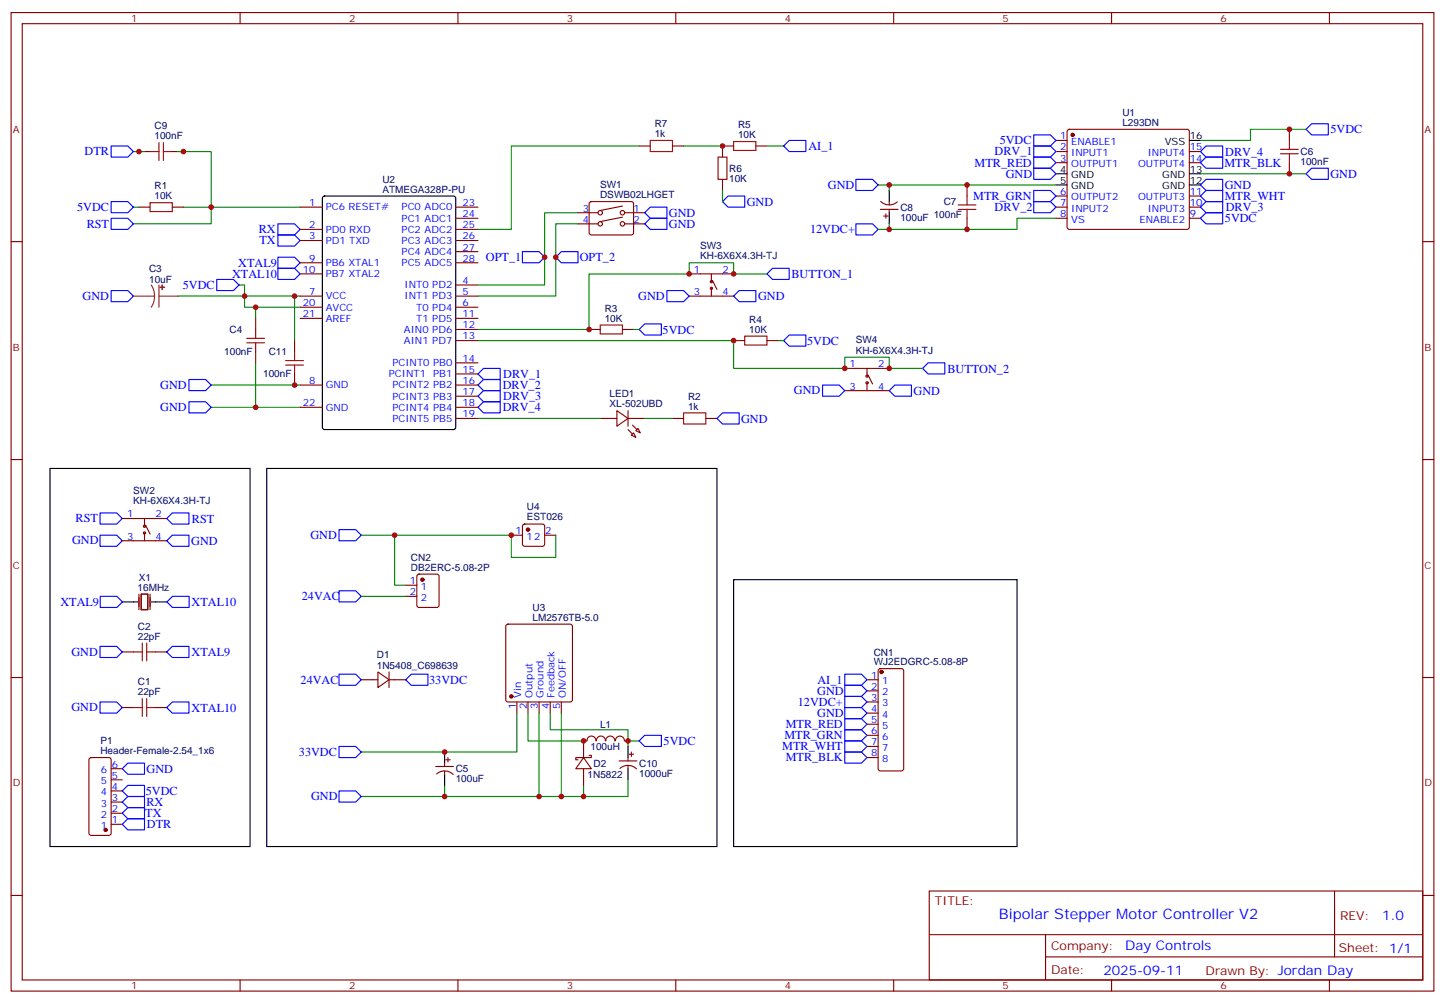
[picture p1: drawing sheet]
<svg xmlns="http://www.w3.org/2000/svg" width="459mm" height="318mm" viewBox="0 0 459 318" stroke-linecap="round" stroke-linejoin="round" font-family="sans-serif">
<g fill="none" stroke="#870000" stroke-width=".35">
<path d="M3.5 4h451.6v310.4h-451.6zM7.1 7.5h444.5v303.4h-444.5zM76.2 4v3.5M145.3 4v3.5M214.5 4v3.5M283.6 4v3.5M352.8 4v3.5M421.9 4v3.5M44.1 48.1h3.5M54.7 48.1h3.5M202.8 46.3h3.6M213.4 46.3h3.6"/>
<path d="M229.3 56.9v3.5M232.8 46.3h-3.5v3.5M239.9 46.3h3.5M306.9 58.7v3.5M335.1 48.1h3.6M335.1 44.6h3.6M335.1 51.6h3.6M338.9 41.2l.5-.2h37.4l.5 .2 .2 .5v30.4l-.3 .5-.4 .2h-37.4l-.5-.3-.2-.4v-30.4zM377.5 48.1h3.5M377.5 51.6h3.5M409.2 41v3.6M409.2 51.6v3.5"/>
<path d="M3.5 76.7h3.6M44.1 65.7h3.5M54.7 65.7h3.5M95.2 65.7h7.1M95.2 72.8h7.1M95.2 76.3h7.1M144.6 65.7h7.1M144.6 72.8h7.1M144.6 76.3h7.1M144.6 69.3h7.1M144.6 79.8h7.1M183.4 71h6.4"/>
<path d="M183.4 67.5h6.4M187.2 64.2l.5-.2h12.7l.5 .2 .2 .5-.1 9.4-.6 .4h-13l-.4-.7v-9.1zM197.6 68.9l-7.1 1.4M197.6 65.4l-7.1 1.4M198.3 71h6.3M198.3 67.5h6.3M279.4 66.4h5.6M279.5 63.9a3.8 3.8 0 0 0 5.3 .1M280.5 68.5h1.4M281.2 67.8v1.5M282.2 64v1M282.2 66.4v1.1"/>
<path d="M306.9 69.3v3.5M335.1 65.7h3.6M335.1 69.3h3.6M335.1 62.2h3.6M377.5 65.7h3.5M377.5 69.3h3.5M377.5 62.2h3.5M451.6 76.7h3.5M95.2 93.9h7.1M95.2 97.5h7.1M95.2 83.4h7.1M95.2 86.9h7.1"/>
<path d="M144.6 90.4h7.1M144.6 93.9h7.1M144.6 97.5h7.1M144.6 83.4h7.1M218.7 93.9h14.1M218.7 86.9h14.1M225.8 86.9v2.5M225.8 91.5v2.4M226.1 89l1.4 2.8M81.1 101v3.5M81.1 111.6v3.5M93.5 108.1v3.5"/>
<path d="M93.5 118.6v3.6M95.2 101h7.1M144.6 101h7.1M144.6 104.5h7.1M144.6 108.1h7.1M144.6 115.1h7.1M144.6 118.6h7.1M187 104.5h3.5M197.6 104.5h3.5M232.8 108.1h3.6M243.4 108.1h3.5M268.1 116.9h14.1"/>
<path d="M275.2 116.9v2.4M275.5 119l1.4 2.8M95.2 122.2h7.1M95.2 129.2h7.1M144.6 132.8h7.1M144.6 122.2h7.1M144.6 125.7h7.1M144.6 129.2h7.1M190.5 132.8h5.3M195.8 130.3l3.5 2.5-3.5 2.4zM199.3 130.3v4.9M199.3 132.8h5.3"/>
<path d="M200.4 138l.7-.7 .7 1.4zM201.8 136.6l.7-.7 .7 1.4zM213.4 132.8h3.6M224 132.8h3.5M268.1 123.9h14.1M275.2 121.5v2.4M3.5 145.8h3.6M451.6 145.8h3.5M38.8 171.6h14.1M38.8 164.5h14.1M45.9 164.5v2.5M45.9 169.1v2.5"/>
<path d="M46.2 166.6l1.4 2.8M162.3 169.8h3.5M166 166.5l.5-.2h5.7l.5 .2 .2 .5v5.6l-.3 .5-.4 .2h-5.7l-.5-.2-.2-.5v-5.6zM172.9 169.8h3.5M44.1 188.5v4.9M44.8 188.5h2.1v4.9h-2.1zM47.6 188.5v4.9M128.8 185.7h3.5M128.8 189.2h3.5M132.5 182.3l.5-.2h5.6l.7 .5v9.4l-.4 .7h-5.9l-.7-.4v-9.5zM160.7 198.2l.5-.2h19.8l.5 .2 .2 .5v23.3l-.3 .5-.4 .2h-19.8l-.5-.2-.2-.5v-23.3zM3.5 214.9h3.6"/>
<path d="M38.8 206.8h3.5M49.4 206.8h3.5M114.7 215.7h5.2M119.9 213.2l3.6 2.5-3.6 2.4zM123.5 215.7h5.3M123.5 213.2v4.9M275.2 215.7h3.5M275.2 219.2h3.5M278.9 212.3l.5-.2h6.7l.7 .5v31.3l-.2 .5-.5 .2h-6.7l-.5-.3-.2-.4v-31.1zM451.6 214.9h3.5M38.8 224.5h3.5M49.4 224.5h3.5"/>
<path d="M164 222.7v3.5M167.6 222.7v3.5M171.1 222.7v3.5M174.6 222.7v3.5M178.2 222.7v3.5M187 239.6h.7v.7h-5v.8h.7M189.1 235a1.41 1.41 0 0 0-1.4-1.5 1.41 1.41 0 0 0-1.4 1.5l-1.1 .1v5.2M189.3 235a1.41 1.41 0 0 1 1.4-1.5 1.41 1.41 0 0 1 1.4 1.5M192.3 235a1.41 1.41 0 0 1 1.4-1.5 1.41 1.41 0 0 1 1.4 1.5M195.3 235a1.41 1.41 0 0 1 1.4-1.5 1.41 1.41 0 0 1 1.4 1.5M198.3 235.1h1M199.7 239.3h1.4"/>
<path d="M200.4 238.6v1.4M275.2 222.7h3.5M275.2 226.2h3.5M275.2 229.8h3.5M275.2 233.3h3.5M275.2 236.8h3.5M28.5 240.6l.4-.3h5.7l.6 .5 .1 23.5-.5 .7h-5.9l-.6-.4-.1-23.5zM35.3 258h3.5M35.3 254.5h3.5M35.3 250.9h3.5M35.3 247.4h3.5M35.3 243.9h3.5"/>
<path d="M138.3 243.2h5.6M138.6 245.6a3.8 3.8 0 0 1 5.2 .1M141.1 242.1v1.1M141.1 244.6v1M141.5 241.1h1.4M142.2 240.3v1.5M185.2 240.3l2.5 3.6h-5zM185.2 243.9v5.3M196.5 241.4h5.6M196.8 243.8a3.8 3.8 0 0 1 5.2 .2M199.3 240.3v1.1M199.3 242.8v1.1"/>
<path d="M275.2 240.3h3.5M35.3 261.5h3.5M3.5 284.1h3.6M294.9 282.7h156.7v28.2h-156.7zM295 296.5h156.4M331.8 296.5v14.1M423.5 282.7l.1 20.9M451.6 284.1h3.5M76.2 310.9v3.5M145.3 310.9v3.5M214.5 310.9v3.5M283.6 310.9v3.5"/>
<path d="M331.8 303.6h119.6M352.8 310.9v3.5M421.9 310.9v3.5"/>
<circle cx="190.5" cy="71" r=".71"/>
<circle cx="190.5" cy="67.5" r=".71"/>
<circle cx="197.6" cy="67.5" r=".71"/>
<circle cx="197.6" cy="71" r=".71"/>
<circle cx="225.8" cy="91.5" r=".35"/>
<circle cx="225.8" cy="89.4" r=".35"/>
<circle cx="275.2" cy="119.3" r=".35"/>
<circle cx="275.2" cy="121.5" r=".35"/>
<circle cx="45.9" cy="169.1" r=".35"/>
<circle cx="45.9" cy="167" r=".35"/>
</g>
<g fill="none" stroke="#00f" stroke-width=".35">
<path d="M416.3 39.3h5.3v3.5h-5.3l-1.8-1.8zM35.3 46.3h5.3l1.7 1.8-1.7 1.7h-5.3zM248.7 46.3l1.8-1.7h5.3v3.5h-5.3zM271.6 56.9h5.3l1.8 1.8-1.8 1.7h-5.3zM328.1 46.3h5.3l1.7 1.8-1.7 1.7h-5.3zM328.1 53.4h5.3l1.7 1.7-1.7 1.8h-5.3zM328.1 42.8h5.3l1.7 1.8-1.7 1.7h-5.3zM328.1 49.8h5.3l1.7 1.8-1.7 1.8h-5.3zM381 48.1l1.8-1.8h5.3v3.5h-5.3zM381 58.7l1.8-1.8h5.3v3.5h-5.3zM381 51.6l1.8-1.8h5.3v3.6h-5.3zM414.5 55.1l1.8-1.7h5.3v3.5h-5.3z"/>
<path d="M35.3 69.3h5.3l1.7 1.7-1.7 1.8h-5.3zM35.3 64h5.3l1.7 1.7-1.7 1.8h-5.3zM88.2 74.5h5.3l1.7 1.8-1.7 1.8h-5.3zM88.2 71h5.3l1.7 1.8-1.7 1.7h-5.3zM165.8 79.8h5.3l1.8 1.8-1.8 1.8h-5.3zM204.6 67.5l1.8-1.8h5.3v3.6h-5.3zM204.6 71l1.8-1.7h5.3v3.5h-5.3zM229.3 64l1.8-1.8h5.3v3.5h-5.3zM271.6 71h5.3l1.8 1.8-1.8 1.7h-5.3zM328.1 64h5.3l1.7 1.7-1.7 1.8h-5.3zM328.1 60.4h5.3l1.7 1.8-1.7 1.8h-5.3zM381 65.7l1.8-1.7h5.3v3.5h-5.3z"/>
<path d="M381 69.3l1.8-1.8h5.3v3.5h-5.3zM381 62.2l1.8-1.8h5.3v3.6h-5.3zM35.3 92.2h5.3l1.7 1.7-1.7 1.8h-5.3zM68.8 88.7h5.3l1.7 1.7-1.7 1.8h-5.3zM88.2 85.1h5.3l1.7 1.8-1.7 1.8h-5.3zM88.2 81.6h5.3l1.7 1.8-1.7 1.7h-5.3zM176.4 81.6l1.8-1.8h5.2v3.6h-5.2zM211.7 92.2h5.3l1.7 1.7-1.7 1.8h-5.3zM234.6 92.2h5.3v3.5h-5.3l-1.8-1.8zM243.4 86.9l1.8-1.8h5.3v3.6h-5.3zM151.7 118.6l1.8-1.7h5.2v3.5h-5.2zM202.8 104.5l1.8-1.7h5.3v3.5h-5.3z"/>
<path d="M248.7 108.1l1.8-1.8h5.3v3.5h-5.3zM292.8 116.9l1.8-1.8h5.3v3.5h-5.3zM60 127.5h5.3l1.7 1.7-1.7 1.8h-5.3zM60 120.4h5.3l1.7 1.8-1.7 1.7h-5.3zM151.7 122.2l1.8-1.8h5.2v3.5h-5.2zM151.7 125.7l1.8-1.8h5.2v3.6h-5.2zM151.7 129.2l1.8-1.7h5.2v3.5h-5.2zM227.5 132.8l1.8-1.8h5.3v3.5h-5.3zM261.1 122.2h5.2l1.8 1.7-1.8 1.8h-5.2zM282.2 123.9l1.8-1.7h5.3v3.5h-5.3zM31.7 169.8h5.3l1.8 1.8-1.8 1.7h-5.3zM31.7 162.7h5.3l1.8 1.8-1.8 1.8h-5.3z"/>
<path d="M52.9 164.5l1.8-1.8h5.3v3.6h-5.3zM52.9 171.6l1.8-1.8h5.3v3.5h-5.3zM107.6 168h5.3l1.8 1.8-1.8 1.8h-5.3zM31.8 189.2h5.3l1.8 1.8-1.8 1.7h-5.3zM54.7 189.2h5.3v3.5h-5.3l-1.7-1.7zM107.6 187.4h5.3l1.8 1.8-1.8 1.8h-5.3zM31.7 205.1h5.3l1.8 1.7-1.8 1.8h-5.3zM54.7 205.1h5.3v3.5h-5.3l-1.8-1.8zM107.6 213.9h5.3l1.8 1.8-1.8 1.7h-5.3zM128.8 215.7l1.7-1.8h5.3v3.5h-5.3zM268.1 217.4h5.3l1.8 1.8-1.8 1.7h-5.3zM268.1 213.9h5.3l1.8 1.8-1.8 1.7h-5.3z"/>
<path d="M31.7 222.7h5.3l1.8 1.8-1.8 1.7h-5.3zM52.9 224.5l1.8-1.8h5.3v3.5h-5.3zM107.6 236.8h5.3l1.8 1.8-1.8 1.7h-5.3zM202.8 235.1l1.8-1.8h5.3v3.5h-5.3zM268.1 220.9h5.3l1.8 1.8-1.8 1.8h-5.3zM268.1 238.6h5.3l1.8 1.7-1.8 1.8h-5.3zM268.1 235.1h5.3l1.8 1.7-1.8 1.8h-5.3zM268.1 231.5h5.3l1.8 1.8-1.8 1.8h-5.3zM268.1 228h5.3l1.8 1.8-1.8 1.7h-5.3zM268.1 224.5h5.3l1.8 1.7-1.8 1.8h-5.3zM38.8 243.9l1.8-1.8h5.3v3.5h-5.3zM38.8 250.9l1.8-1.7h5.3v3.5h-5.3z"/>
<path d="M38.8 258l1.8-1.8h5.3v3.6h-5.3zM38.8 254.5l1.8-1.8h5.3v3.5h-5.3zM107.6 250.9h5.3l1.8 1.8-1.8 1.8h-5.3zM38.8 261.5l1.8-1.7h5.3v3.5h-5.3z"/>
</g>
<g fill="none" stroke="#008700" stroke-width=".35">
<path d="M42.3 48.1h3.6M56.4 48.1h10.6v22.9h-24.7M202.8 46.3h-40.5v26.5h-10.6M217 46.3h12.3M243.4 46.3h5.3M278.7 58.7h56.4M282.2 58.7v1.7M381 55.1h33.5M414.5 41h-17.6v3.6h-15.9M42.3 65.7h1.8M58.2 65.7h37M183.4 67.5h-10.5v22.9h-21.2"/>
<path d="M183.4 71h-7v22.9h-24.7M229.3 60.4v3.6M282.2 71v1.8M335.1 69.3h-12.3v3.5h-44.1M56.4 93.9h38.8M75.8 90.4h1.8v7.1h17.6M81.1 97.5v3.5M93.5 93.9v14.2M243.4 86.9h-10.6v-3.5h-14.1v3.5h-31.7v17.6h-35.3M81.1 115.1v14.1M151.7 108.1h81.1v8.8h35.3v-3.6h14.1v3.6h10.6M201.1 104.5h1.7"/>
<path d="M246.9 108.1h1.8M67 129.2h28.2M67 122.2h28.2M151.7 132.8h38.8M204.6 132.8h8.8M114.7 169.8h10.5v15.9h3.6M125.2 169.8h37.1v7h14.1v-7M114.7 189.2h14.1M164 226.2v12.4h-49.3M167.6 226.2v8.9h17.6M171.1 226.2v26.5h-30M174.6 226.2v5.3h24.7v5.3"/>
<path d="M178.2 226.2v26.5h-7.1M199.3 235.1h3.5M141.1 249.2v3.5h-26.4M185.2 249.2v3.5M199.3 247.4v5.3h-21.1"/>
</g>
<g fill="none" stroke="#a10000" stroke-width=".35">
<path d="M47.6 48.1h2.8M50.4 45.3v5.6M51.9 48.1h2.8M51.9 45.3v5.6M206.4 44.6h7v3.5h-7zM227.9 49.8h2.8v7.1h-2.8zM232.8 44.9h7.1v2.8h-7.1zM406.4 48.8h5.6M406.4 47.4h5.6M409.2 44.6v2.8M409.2 48.8v2.8M47.6 64.3h7.1v2.8h-7.1z"/>
<path d="M304.1 66.4h5.6M304.1 65h5.6M306.9 62.2v2.8M306.9 66.4v2.9M78.3 107.4h5.7M78.3 108.8h5.7M81.1 104.5v2.9M81.1 108.8v2.8M90.7 114.4h5.6M90.7 115.8h5.6M93.5 111.6v2.8M93.5 115.8v2.8"/>
<path d="M190.5 103.1h7.1v2.8h-7.1zM236.4 106.6h7v2.9h-7zM217 131h7v3.5h-7zM42.3 206.8h2.9M45.2 204v5.7M46.6 206.8h2.8M46.6 204v5.7M42.3 224.5h2.9M45.2 221.7v5.6M46.6 221.7v5.6M46.6 224.5h2.8"/>
</g>
<g fill="#870000" stroke="#870000" stroke-width=".35">
<path d="M200.7 134.9l1.4 1.4z"/>
<path d="M199.3 136.3l1.4 1.4z"/>
<circle cx="33.5" cy="263.3" r=".53"/>
<circle cx="162.3" cy="220.9" r=".53"/>
<circle cx="134.1" cy="183.9" r=".53"/>
<circle cx="167.6" cy="168" r=".53"/>
<circle cx="340.4" cy="42.8" r=".53"/>
<circle cx="279.8" cy="213.2" r=".53"/>
</g>
<g fill="none" stroke="#000" stroke-width=".35">
<path d="M335.1 55.1h3.6M335.1 58.7h3.6M377.5 55.1h3.5M377.5 58.7h3.5M377.5 44.6h3.5M102.5 62.4l.5-.2h40.9l.7 .4v73l-.4 .6-41.2 .1-.6-.5-.1-72.9zM282.2 60.4v3.6M282.2 67.5v3.5M15.9 148.6h63.5v120h-63.5zM84.7 148.6h142.8v120h-142.8zM38.8 191h4.9M48 191h4.9"/>
<path d="M232.8 183.9h90v84.7h-90zM141.1 238.6v3.5M199.3 236.8v3.5M141.1 245.6v3.6M199.3 243.9v3.5"/>
</g>
<path d="M42.3 93.9h6.7M48 90.4l.8 1.7 .2 1.8M49 93.9l-.2 1.9-.8 1.7M50.4 93.9h6M50.4 90.4v7.1" fill="none" stroke="#8c2424" stroke-width=".35"/>
<g fill="#8c2424" stroke="#8c2424" stroke-width=".35">
<path d="M51.5 90.4v1.4z"/>
<path d="M50.8 91.1l1.4 .1z"/>
</g>
<g fill="#c00">
<circle cx="81.1" cy="97.5" r=".88"/>
<circle cx="81.1" cy="129.2" r=".88"/>
<circle cx="93.5" cy="93.9" r=".88"/>
<circle cx="93.5" cy="122.2" r=".88"/>
<circle cx="141.1" cy="238.6" r=".88"/>
<circle cx="141.1" cy="252.7" r=".88"/>
<circle cx="77.6" cy="93.9" r=".88"/>
<circle cx="199.3" cy="235.1" r=".88"/>
<circle cx="185.2" cy="252.7" r=".88"/>
<circle cx="178.2" cy="252.7" r=".88"/>
<circle cx="185.2" cy="235.1" r=".88"/>
<circle cx="171.1" cy="252.7" r=".88"/>
<circle cx="58.2" cy="48.1" r=".88"/>
<circle cx="44.1" cy="48.1" r=".88"/>
<circle cx="67" cy="65.7" r=".88"/>
<circle cx="187" cy="104.5" r=".88"/>
<circle cx="232.8" cy="108.1" r=".88"/>
<circle cx="229.3" cy="46.3" r=".88"/>
<circle cx="125.2" cy="169.8" r=".88"/>
<circle cx="162.3" cy="169.8" r=".88"/>
<circle cx="409.2" cy="55.1" r=".88"/>
<circle cx="409.2" cy="41" r=".88"/>
<circle cx="306.9" cy="72.8" r=".88"/>
<circle cx="306.9" cy="58.7" r=".88"/>
<circle cx="282.2" cy="72.8" r=".88"/>
<circle cx="282.2" cy="58.7" r=".88"/>
<circle cx="232.8" cy="86.9" r=".88"/>
<circle cx="218.7" cy="86.9" r=".88"/>
<circle cx="282.2" cy="116.9" r=".88"/>
<circle cx="268.1" cy="116.9" r=".88"/>
<circle cx="176.4" cy="81.6" r=".88"/>
<circle cx="172.9" cy="81.6" r=".88"/>
</g>
<text font-size="4.6" fill="#00f" x="317" y="291.7">Bipolar Stepper Motor Controller V2</text>
<g font-size="4.2" fill="#00f">
<text x="438.7" y="291.9">1.0</text>
<text x="357.1" y="301.5">Day Controls</text>
<text x="350.2" y="309.3">2025-09-11</text>
</g>
<g font-size="3.9" fill="#00f">
<text x="256.6" y="47.7">AI_1</text>
<text x="317.3" y="45.8">5VDC</text>
<text x="422.3" y="42.3">5VDC</text>
<text x="26.8" y="49.2">DTR</text>
<text x="309.3" y="52.9">MTR_RED</text>
<text x="315.7" y="49.3">DRV_1</text>
<text x="388.6" y="53">MTR_BLK</text>
<text x="388.9" y="49.4">DRV_4</text>
<text x="262.8" y="59.9">GND</text>
<text x="319.2" y="56.3">GND</text>
<text x="388.7" y="60">GND</text>
<text x="422.2" y="56.5">GND</text>
<text x="237" y="65.3">GND</text>
<text x="308.9" y="63.5">MTR_GRN</text>
<text x="388.7" y="63.6">MTR_WHT</text>
<text x="24.5" y="66.9">5VDC</text>
<text x="212.3" y="68.8">GND</text>
<text x="315.7" y="66.9">DRV_2</text>
<text x="388.8" y="70.6">5VDC</text>
<text x="389" y="67">DRV_3</text>
<text x="27.5" y="72.2">RST</text>
<text x="82.1" y="73.9">RX</text>
<text x="82.3" y="77.5">TX</text>
<text x="212.3" y="72.4">GND</text>
<text x="257.1" y="74">12VDC+</text>
<text x="154.2" y="82.8">OPT_1</text>
<text x="184" y="82.9">OPT_2</text>
<text x="73.7" y="88.1">XTAL10</text>
<text x="75.6" y="84.6">XTAL9</text>
<text x="251.2" y="88.2">BUTTON_1</text>
<text x="26.2" y="95.1">GND</text>
<text x="58" y="91.6">5VDC</text>
<text x="202.6" y="95.2">GND</text>
<text x="240.6" y="95.1">GND</text>
<text x="210.3" y="105.8">5VDC</text>
<text x="256.2" y="109.4">5VDC</text>
<text x="159.7" y="120">DRV_1</text>
<text x="300.7" y="118.2">BUTTON_2</text>
<text x="50.9" y="123.3">GND</text>
<text x="159.6" y="123.5">DRV_2</text>
<text x="252" y="125.1">GND</text>
<text x="289.9" y="125.2">GND</text>
<text x="50.9" y="130.4">GND</text>
<text x="159.6" y="130.5">DRV_4</text>
<text x="159.7" y="127">DRV_3</text>
<text x="235.2" y="134">GND</text>
<text x="24" y="165.7">RST</text>
<text x="60.9" y="165.8">RST</text>
<text x="22.9" y="172.7">GND</text>
<text x="60.7" y="172.9">GND</text>
<text x="98.5" y="171">GND</text>
<text x="95.8" y="190.2">24VAC</text>
<text x="19.2" y="192.2">XTAL9</text>
<text x="60.8" y="192.3">XTAL10</text>
<text x="22.7" y="208.1">GND</text>
<text x="60.8" y="208.1">XTAL9</text>
<text x="95.4" y="216.9">24VAC</text>
<text x="136.2" y="217">33VDC</text>
<text x="259.4" y="220.4">GND</text>
<text x="259.5" y="216.9">AI_1</text>
<text x="22.7" y="225.7">GND</text>
<text x="60.8" y="225.8">XTAL10</text>
<text x="253.2" y="224">12VDC+</text>
<text x="259.4" y="227.4">GND</text>
<text x="249.4" y="230.9">MTR_RED</text>
<text x="94.9" y="239.7">33VDC</text>
<text x="210.6" y="236.4">5VDC</text>
<text x="248.3" y="238">MTR_WHT</text>
<text x="248.9" y="234.5">MTR_GRN</text>
<text x="46.5" y="245.2">GND</text>
<text x="249.4" y="241.5">MTR_BLK</text>
<text x="46.3" y="252.2">5VDC</text>
<text x="46.5" y="255.8">RX</text>
<text x="98.7" y="253.9">GND</text>
<text x="46.1" y="259.3">TX</text>
<text x="46.6" y="262.8">DTR</text>
</g>
<g font-size="3.9" fill="#800">
<text x="296.7" y="287.3">TITLE:</text>
<text x="425.3" y="291.9">REV:</text>
<text x="333.6" y="301.5">Company:</text>
<text x="425" y="302.1">Sheet: 1/1</text>
<text x="333.6" y="309.1">Date:</text>
<text x="382.6" y="309.2">Drawn By: Jordan Day</text>
</g>
<g font-size="3.2" fill="#800">
<text x="41.6" y="7">1</text>
<text x="110.8" y="7">2</text>
<text x="179.9" y="7">3</text>
<text x="249.1" y="7">4</text>
<text x="318.2" y="7">5</text>
<text x="387.3" y="7">6</text>
<text x="4.1" y="42.1">A</text>
<text x="452.1" y="42.1">A</text>
<text x="4.1" y="111.2">B</text>
<text x="452.1" y="111.2">B</text>
<text x="4.1" y="180.4">C</text>
<text x="452.1" y="180.4">C</text>
<text x="4.1" y="249.5">D</text>
<text x="452.1" y="249.5">D</text>
<text x="41.6" y="313.9">1</text>
<text x="110.8" y="313.9">2</text>
<text x="179.9" y="313.9">3</text>
<text x="249.1" y="313.9">4</text>
<text x="318.2" y="313.9">5</text>
<text x="387.3" y="313.9">6</text>
</g>
<g font-size="3.2" fill="#000080">
<text x="49.1" y="41">C9</text>
<text x="207.8" y="40.3">R7</text>
<text x="234.3" y="40.6">R5</text>
<text x="356.2" y="39.9">L293DN</text>
<text x="356.2" y="36.8">U1</text>
<text x="49" y="44.2">100nF</text>
<text x="207.8" y="43.5">1k</text>
<text x="234.3" y="43.9">10K</text>
<text x="412.7" y="52.4">100nF</text>
<text x="412.7" y="49.2">C6</text>
<text x="121.4" y="58">U2</text>
<text x="190.5" y="59.7">SW1</text>
<text x="231.4" y="57.7">10K</text>
<text x="231.4" y="54.5">R6</text>
<text x="49" y="63.3">10K</text>
<text x="49.1" y="60.1">R1</text>
<text x="121.4" y="61.1">ATMEGA328P-PU</text>
<text x="190.5" y="62.9">DSWB02LHGET</text>
<text x="299.5" y="65.1">C7</text>
<text x="285.8" y="70.1">100uF</text>
<text x="285.8" y="66.9">C8</text>
<text x="296.3" y="69.3">100nF</text>
<text x="222.2" y="82.2">KH-6X6X4.3H-TJ</text>
<text x="222.2" y="79">SW3</text>
<text x="47.3" y="86.2">C3</text>
<text x="47.3" y="89.7">10uF</text>
<text x="191.9" y="98.9">R3</text>
<text x="72.8" y="105.6">C4</text>
<text x="191.9" y="102.1">10K</text>
<text x="237.8" y="105.6">10K</text>
<text x="237.8" y="102.4">R4</text>
<text x="71.2" y="112.7">100nF</text>
<text x="85.3" y="112.7">C11</text>
<text x="271.6" y="112.2">KH-6X6X4.3H-TJ</text>
<text x="271.6" y="109">SW4</text>
<text x="83.5" y="119.8">100nF</text>
<text x="193.4" y="129.2">XL-502UBD</text>
<text x="193.4" y="126">LED1</text>
<text x="218.4" y="129.9">1k</text>
<text x="218.4" y="126.8">R2</text>
<text x="42.3" y="159.8">KH-6X6X4.3H-TJ</text>
<text x="42.3" y="156.6">SW2</text>
<text x="167.2" y="161.9">U4</text>
<text x="167.2" y="165.1">EST026</text>
<text x="130.4" y="177.9">CN2</text>
<text x="44" y="184.3">X1</text>
<text x="130.4" y="181.1">DB2ERC-5.08-2P</text>
<text x="43.7" y="187.4">16MHz</text>
<text x="169" y="197">LM2576TB-5.0</text>
<text x="169" y="193.8">U3</text>
<text x="43.8" y="203">22pF</text>
<text x="43.8" y="199.8">C2</text>
<text x="119.6" y="208.9">D1</text>
<text x="277.3" y="208">CN1</text>
<text x="119.6" y="212.1">1N5408_C698639</text>
<text x="277.3" y="211">WJ2EDGRC-5.08-8P</text>
<text x="43.8" y="220.6">22pF</text>
<text x="43.8" y="217.4">C1</text>
<text x="190.4" y="230.9">L1</text>
<text x="31.9" y="239.3">Header-Female-2.54_1x6</text>
<text x="31.9" y="236.1">P1</text>
<text x="187.4" y="238">100uH</text>
<text x="144.6" y="244.9">C5</text>
<text x="188.4" y="243.2">D2</text>
<text x="202.8" y="243.2">C10</text>
<text x="144.6" y="248.1">100uF</text>
<text x="186.5" y="246.8">1N5822</text>
<text x="202.8" y="246.5">1000uF</text>
</g>
<g font-size="3.2" fill="#00f">
<text x="336.5" y="44.2">1</text>
<text x="336.5" y="47.7">2</text>
<text x="340" y="46">ENABLE1</text>
<text x="377.6" y="47.7">15</text>
<text x="336.5" y="51.3">3</text>
<text x="340" y="49.5">INPUT1</text>
<text x="340" y="53">OUTPUT1</text>
<text x="361.2" y="53">OUTPUT4</text>
<text x="364.3" y="49.5">INPUT4</text>
<text x="377.6" y="51.3">14</text>
<text x="98.2" y="65.4">1</text>
<text x="146.8" y="65.4">23</text>
<text x="336.5" y="61.8">6</text>
<text x="336.5" y="65.4">7</text>
<text x="340" y="63.6">OUTPUT2</text>
<text x="361.2" y="63.6">OUTPUT3</text>
<text x="377.6" y="65.4">10</text>
<text x="377.6" y="61.8">11</text>
<text x="103.4" y="66.8">PC6 RESET#</text>
<text x="127.5" y="66.8">PC0 ADC0</text>
<text x="127.5" y="70.3">PC1 ADC1</text>
<text x="146.8" y="68.9">24</text>
<text x="185" y="67.1">3</text>
<text x="185" y="70.7">4</text>
<text x="201.1" y="67.1">1</text>
<text x="201.1" y="70.7">2</text>
<text x="336.5" y="68.9">8</text>
<text x="340" y="67.1">INPUT2</text>
<text x="340" y="70.7">VS</text>
<text x="361.7" y="70.7">ENABLE2</text>
<text x="364.3" y="67.1">INPUT3</text>
<text x="377.6" y="68.9">9</text>
<text x="98.2" y="72.4">2</text>
<text x="98.2" y="76">3</text>
<text x="103.4" y="73.8">PD0 RXD</text>
<text x="103.4" y="77.4">PD1 TXD</text>
<text x="127.5" y="73.8">PC2 ADC2</text>
<text x="127.5" y="77.4">PC3 ADC3</text>
<text x="146.8" y="72.4">25</text>
<text x="146.8" y="76">26</text>
<text x="98.2" y="83">9</text>
<text x="127.5" y="80.9">PC4 ADC4</text>
<text x="146.8" y="79.5">27</text>
<text x="146.8" y="83">28</text>
<text x="96.2" y="86.5">10</text>
<text x="103.4" y="84.4">PB6 XTAL1</text>
<text x="103.4" y="87.9">PB7 XTAL2</text>
<text x="127.5" y="84.4">PC5 ADC5</text>
<text x="220.2" y="86.5">1</text>
<text x="229.3" y="86.5">2</text>
<text x="98.2" y="93.6">7</text>
<text x="103.4" y="95">VCC</text>
<text x="128.4" y="91.5">INT0 PD2</text>
<text x="128.4" y="95">INT1 PD3</text>
<text x="146.8" y="90.1">4</text>
<text x="146.8" y="93.6">5</text>
<text x="220.2" y="93.6">3</text>
<text x="229.3" y="93.6">4</text>
<text x="96.2" y="97.1">20</text>
<text x="96.2" y="100.6">21</text>
<text x="103.4" y="98.5">AVCC</text>
<text x="132.1" y="98.5">T0 PD4</text>
<text x="146.8" y="97.1">6</text>
<text x="146.8" y="100.6">11</text>
<text x="103.4" y="102.1">AREF</text>
<text x="128.2" y="105.6">AIN0 PD6</text>
<text x="132.1" y="102.1">T1 PD5</text>
<text x="146.8" y="104.2">12</text>
<text x="146.8" y="107.7">13</text>
<text x="128.2" y="109.1">AIN1 PD7</text>
<text x="123.4" y="119.7">PCINT1</text>
<text x="124.5" y="116.2">PCINT0 PB0</text>
<text x="137.5" y="119.7">PB1</text>
<text x="146.8" y="114.8">14</text>
<text x="146.8" y="118.3">15</text>
<text x="269.6" y="116.5">1</text>
<text x="278.7" y="116.5">2</text>
<text x="98.2" y="121.8">8</text>
<text x="103.4" y="123.2">GND</text>
<text x="124.5" y="123.2">PCINT2 PB2</text>
<text x="146.8" y="121.8">16</text>
<text x="146.8" y="125.3">17</text>
<text x="269.6" y="123.6">3</text>
<text x="278.7" y="123.6">4</text>
<text x="96.2" y="128.9">22</text>
<text x="103.4" y="130.3">GND</text>
<text x="124.5" y="126.8">PCINT3 PB3</text>
<text x="124.5" y="130.3">PCINT4 PB4</text>
<text x="146.8" y="128.9">18</text>
<text x="124.5" y="133.8">PCINT5 PB5</text>
<text x="146.8" y="132.4">19</text>
<text x="40.3" y="164.1">1</text>
<text x="49.4" y="164.1">2</text>
<text x="40.3" y="171.2">3</text>
<text x="49.4" y="171.2">4</text>
<text x="163.6" y="169.4">1</text>
<text x="167.1" y="171.2">12</text>
<text x="173" y="169.4">2</text>
<text x="130.1" y="185.3">1</text>
<text x="130.1" y="188.8">2</text>
<text x="133.6" y="187.1">1</text>
<text x="133.6" y="190.6">2</text>
<text x="276.5" y="215.3">1</text>
<text x="165.5" y="221.4" transform="rotate(-90 165.5 221.4)">Vin</text>
<text x="169" y="221.4" transform="rotate(-90 169 221.4)">Output</text>
<text x="172.5" y="221.4" transform="rotate(-90 172.5 221.4)">Ground</text>
<text x="176" y="221.4" transform="rotate(-90 176 221.4)">Feedback</text>
<text x="179.6" y="221.4" transform="rotate(-90 179.6 221.4)">ON/OFF</text>
<text x="276.5" y="218.8">2</text>
<text x="280" y="217.1">1</text>
<text x="280" y="220.6">2</text>
<text x="163.7" y="224.9" transform="rotate(-90 163.7 224.9)">1</text>
<text x="167.2" y="224.9" transform="rotate(-90 167.2 224.9)">2</text>
<text x="170.7" y="224.9" transform="rotate(-90 170.7 224.9)">3</text>
<text x="174.3" y="224.9" transform="rotate(-90 174.3 224.9)">4</text>
<text x="177.8" y="224.9" transform="rotate(-90 177.8 224.9)">5</text>
<text x="276.5" y="222.4">3</text>
<text x="276.5" y="225.9">4</text>
<text x="280" y="224.1">3</text>
<text x="280" y="227.6">4</text>
<text x="276.5" y="229.4">5</text>
<text x="276.5" y="232.9">6</text>
<text x="280" y="231.2">5</text>
<text x="276.5" y="236.5">7</text>
<text x="276.5" y="240">8</text>
<text x="280" y="234.7">6</text>
<text x="280" y="238.2">7</text>
<text x="32" y="245.3">6</text>
<text x="35.5" y="243.5">6</text>
<text x="280" y="241.8">8</text>
<text x="32" y="248.8">5</text>
<text x="35.5" y="250.6">4</text>
<text x="35.5" y="247.1">5</text>
<text x="32" y="255.9">3</text>
<text x="32" y="252.3">4</text>
<text x="35.5" y="257.6">2</text>
<text x="35.5" y="254.1">3</text>
<text x="32" y="262.9">1</text>
<text x="32" y="259.4">2</text>
<text x="35.5" y="261.2">1</text>
</g>
<g font-size="3.2">
<text x="369.7" y="46">VSS</text>
<text x="377.6" y="44.2">16</text>
<text x="336.5" y="54.8">4</text>
<text x="336.5" y="58.3">5</text>
<text x="340" y="56.6">GND</text>
<text x="368.9" y="56.6">GND</text>
<text x="377.6" y="58.3">12</text>
<text x="377.6" y="54.8">13</text>
<text x="340" y="60.1">GND</text>
<text x="368.9" y="60.1">GND</text>
</g>
</svg>
